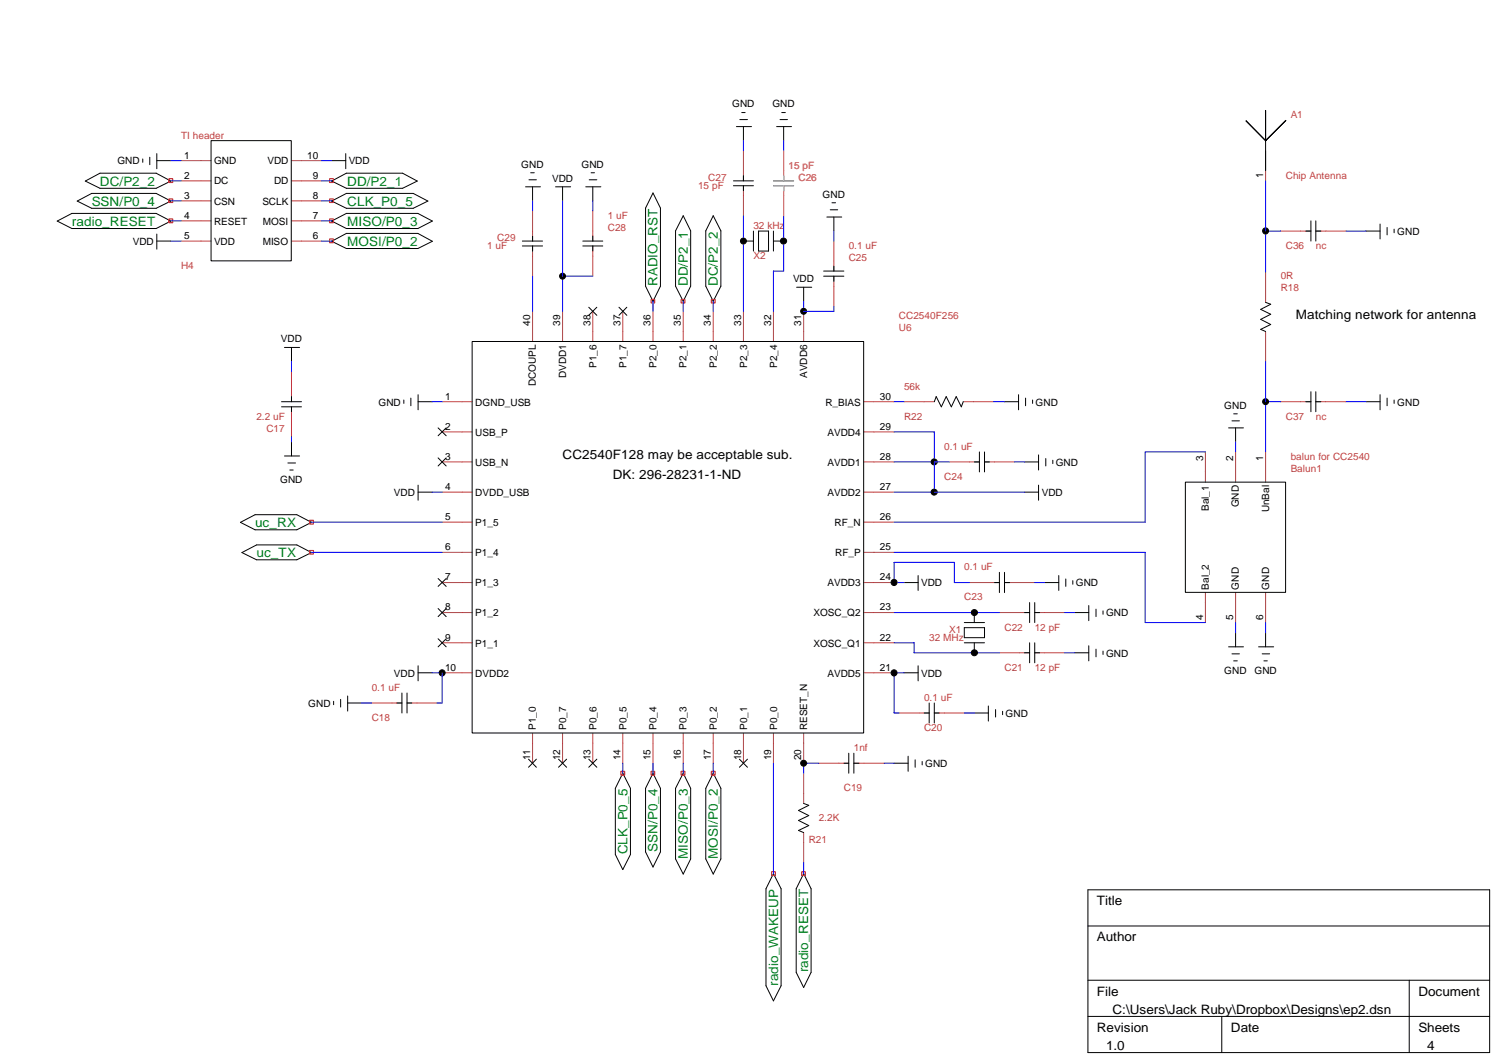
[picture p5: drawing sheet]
<svg xmlns="http://www.w3.org/2000/svg" width="297mm" height="210mm" viewBox="0 0 297 210" stroke-linecap="round" stroke-linejoin="round" font-family="sans-serif">
<g fill="none" stroke="#c04040" stroke-width=".2">
<path d="M36 32h6M36 36h6M36 40h6M58 32h6M58 36h6M58 40h6M147.9 30v6M147.9 37v6M155.9 30v6M155.9 37v6M251.8 30v6M36 43.9h6"/>
<path d="M36 48h6M58 43.9h6M58 48h6M106 42v6M106 48.9v6M117.9 42v6M117.9 48.9v6M165.9 48v5.9M165.9 54.9v6.1M251.8 54.1v6.1M254.8 46h6M261.8 46h6"/>
<path d="M58 73.9v6M88 79.9h5.9M106 61.9v6M111.9 61.9v6M117.9 61.9v6M123.9 61.9v6M129.9 61.9v6M135.9 61.9v6M141.9 61.9v6M147.9 61.9v6M153.9 61.9v6M159.9 61.9v6"/>
<path d="M171.9 79.9h6M179.9 79.9h6M191.6 79.9h6.1M251.8 66v5.9M254.8 79.9h6M261.8 79.9h6M58 80.9v6M88 85.9h5.9M88 91.9h5.9M88 97.9h5.9M171.9 85.9h6M171.9 91.9h6"/>
<path d="M171.9 97.9h6M188.8 91.9h6.1M195.9 91.9h5.9M239.8 89.9v6M245.8 89.9v6M251.8 89.9v6M88 103.9h5.9M88 109.9h5.9M88 115.9h5.9M171.9 103.9h6M171.9 109.9h6M171.9 115.9h6"/>
<path d="M192.9 115.9h5.9M199.9 115.9h6M239.8 117.9v6M245.8 117.9v6M251.8 117.9v6M74 139.9h6M81 139.9h5.9M88 121.9h5.9M88 127.9h5.9M88 133.9h5.9M171.9 121.9h6M171.9 127.9h6"/>
<path d="M171.9 133.9h6M198.8 121.9h6M198.8 129.9h6M205.9 121.9h5.9M205.9 129.9h5.9M106 145.9v5.9M111.9 145.9v5.9M117.9 145.9v5.9M123.9 145.9v5.9M129.9 145.9v5.9M135.9 145.9v5.9M141.9 145.9v5.9"/>
<path d="M147.9 145.9v5.9M153.9 145.9v5.9M159.9 145.9v5.9M159.9 153.8v6.1M162.9 151.8h6M169.9 151.8h6M178.9 141.9h6M185.9 141.9h6M159.9 165.7v5.9"/>
</g>
<g fill="none" stroke="#000" stroke-width=".2">
<path d="M17 36l2.9-1.5h11.2l2.9 1.5-2.9 1.5h-11.2zM28.4 31.6v.7M29.8 31.3v1.5M31.2 30.6v3M31.2 32h2.8M42 28h16v23.9h-16zM66 36l2.9-1.5h11.2l2.9 1.5-2.9 1.5h-11.2zM66 32h2.8M68.8 30.6v3M104.6 37.2h2.9M105.2 35.8h1.5M105.6 34.4h.7"/>
<path d="M106 37.2v2.8M110.5 37.2h3M111.9 37.2v2.8M116.5 37.2h3M117.2 35.8h1.5M117.6 34.4h.7M117.9 37.2v2.8M129.9 38.4l1.5 3v15.5l-1.5 3-1.5-3v-15.5zM145.9 37h4M145.9 36h4M146.5 25.2h3M147.2 23.8h1.5"/>
<path d="M147.6 22.4h.6M147.9 25.2v2.8M147.9 35v1M147.9 37v1M153.9 37h4M153.9 36h4M154.5 25.2h3M155.2 23.8h1.5M155.5 22.4h.7M155.9 25.2v2.8M155.9 35v1M155.9 37v1"/>
<path d="M251.8 28l-4-4 4 4v-6v6l4-4-4 4v6M11.4 44l2.9-1.5h16.8l2.9 1.5-2.9 1.5h-16.8zM15.4 40l2.8-1.5h12.9l2.9 1.5-2.9 1.4h-12.9zM31.2 48h2.8M31.2 46.6v3M66 40l2.9-1.5h13.3l2.9 1.5-2.9 1.4h-13.3zM66 44l2.9-1.5h14.2l2.9 1.5-2.9 1.5h-14.2zM66 48l2.9-1.6h14.2l2.9 1.6-2.9 1.4h-14.2zM103.9 48.9h4M103.9 48h4M106 46.9v1.1M106 48.9v1.1"/>
<path d="M115.9 48.9h4M115.9 48h4M117.9 46.9v1.1M117.9 48.9v1.1M135.9 42.9l1.5 3v11l-1.5 3-1.5-3v-11zM141.9 42.9l1.5 3v11l-1.5 3-1.5-3v-11zM147.9 48h2M149.9 46v4M150.9 46h2v4h-2zM153.9 48h2M153.9 46v4M158.5 57.1h3"/>
<path d="M159.9 57.1v2.8M163.9 54.9h4M163.9 53.9h4M164.5 43.2h3M165.2 41.7h1.5M165.5 40.3h.7M165.9 43.2v2.8M165.9 53v.9M165.9 54.9v1.1M259.8 46h1M260.8 43.9v4.1M261.8 46h1"/>
<path d="M261.8 43.9v4.1M271.8 46h2.8M274.6 44.6v2.9M276 45.3v1.4M277.4 45.6v.7M56 79.9h4M56.6 69.1h3M58 69.1v2.8M58 78.9v1M80.3 79.6v.7M81.7 79.2v1.5M83.2 78.5v3"/>
<path d="M83.2 79.9h2.8M93.9 67.9h77.9v77.9h-77.9zM117.1 61.1l1.6 1.6M118.7 61.1l-1.6 1.6M123.1 61.1l1.6 1.6M124.7 61.1l-1.6 1.6M185.9 79.9l.4-1 1 2 1-2 1 2 .9-2 1.1 2 .3-1M199.9 79.9h2.7M202.6 78.5v3M204 79.2v1.5M205.4 79.6v.7M251.8 60.2l1 .3-2 1.1 2 .9-2 1 2 1.1-2 .9 1 .5"/>
<path d="M259.8 79.9h1M260.8 77.9v4M261.8 79.9h1M261.8 77.9v4M271.8 79.9h2.8M274.6 78.5v3M276 79.2v1.5M277.4 79.6v.7M56 80.9h4M56.6 90.7h3M57.3 92.1h1.5M57.7 93.5h.6"/>
<path d="M58 80.9v1M58 87.9v2.8M83.2 96.5v3M83.2 97.9h2.8M87.2 85.1l1.6 1.6M87.2 91.1l1.6 1.6M88.8 91.1l-1.6 1.6M88.8 85.1l-1.6 1.6M193.8 91.9h1.1M194.9 89.9v4M195.9 89.9v4M195.9 91.9h.9"/>
<path d="M203.8 97.9h2.8M203.8 91.9h2.8M206.6 90.5v3M206.6 96.5v3M208.1 91.2v1.5M209.5 91.6v.6M235.8 95.9h20v22h-20zM244.4 85.1h3M245.1 83.7h1.5M245.4 82.3h.8M245.8 85.1v2.8M47.8 103.9l3-1.5h8.3l2.9 1.5-2.9 1.5h-8.3z"/>
<path d="M48.1 109.9l3-1.5h8l2.9 1.5-2.9 1.5h-8zM87.2 115.1l1.6 1.6M88.8 115.1l-1.6 1.6M179.9 115.9h2.8M182.7 114.5v3M197.9 115.9h.9M198.8 113.9v4M199.9 115.9h1M199.9 113.9v4M204.8 119.9v4M205.9 119.9v4M207.9 115.9h2.7"/>
<path d="M210.6 114.5v3M212 115.2v1.5M213.4 115.5v.7M66.4 139.5v.7M67.8 139.1v1.6M69.2 139.9h2.8M69.2 138.5v3M78.9 139.9h1.1M80 137.9v4M81 137.9v4M81 139.9h1M83.2 132.5v3"/>
<path d="M83.2 133.9h2.8M87.2 121.1l1.6 1.6M87.2 127.1l1.6 1.6M88.8 121.1l-1.6 1.6M88.8 127.1l-1.6 1.6M179.9 133.9h2.8M182.7 132.5v3M184.9 139.9v3.9M185.9 139.9v3.9M191.9 127.9h4M191.9 124.9h4v2h-4zM191.9 123.9h4"/>
<path d="M193.8 121.9v2M193.8 127.9v2M203.8 121.9h1M203.8 129.9h1M204.8 127.9v4M205.9 127.9v4M205.9 121.9h.9M205.9 129.9h.9M213.8 121.9h2.8M213.8 129.9h2.8M216.6 120.5v3M216.6 128.5v3"/>
<path d="M218.1 121.2v1.5M218.1 129.2v1.5M219.5 121.5v.7M219.5 129.5v.7M244.4 128.7h3M245.1 130.1h1.5M245.4 131.5h.8M245.8 125.9v2.8M250.4 128.7h3M251.1 130.1h1.5M251.5 131.5h.6M251.8 125.9v2.8"/>
<path d="M105.2 151l1.5 1.7M106.7 151l-1.5 1.7M111.1 151l1.6 1.7M112.7 151l-1.6 1.7M117.1 151l1.6 1.7M118.7 151l-1.6 1.7M123.9 153.8l1.5 3v13.2l-1.5 3-1.5-3v-13.2zM129.9 153.8l1.5 3v12.7l-1.5 3-1.5-3v-12.7zM135.9 153.8l1.5 3v14.1l-1.5 3-1.5-3v-14.1zM141.9 153.8l1.5 3v14.1l-1.5 3-1.5-3v-14.1zM147.1 151l1.6 1.7M148.7 151l-1.6 1.7"/>
<path d="M159.9 159.9l1 .3-2 1 2 1.1-2 .9 2 1.1-2 .9 1 .5M167.9 151.8h1M168.9 149.9v3.9M169.9 149.9v3.9M169.9 151.8h1M177.9 151.8h2.8M180.7 150.5v3M182.1 151.2v1.5M183.5 151.5v.7M183.9 141.9h1M185.9 141.9h1M193.8 141.9h2.8"/>
<path d="M196.6 140.5v3M198.1 141.2v1.5M199.5 141.5v.7M153.9 173.8l1.5 3v19.3l-1.5 3-1.5-3v-19.3zM159.9 173.8l1.5 3v16.7l-1.5 3-1.5-3v-16.7zM216.4 177h80v32.4h-80zM216.4 184.2h80M216.4 195h80M280.4 195v14.4M216.4 202.2h80M243.1 202.2v7.2"/>
<circle cx="111.9" cy="54.9" r=".59"/>
<circle cx="147.9" cy="48" r=".59"/>
<circle cx="155.9" cy="48" r=".61"/>
<circle cx="251.8" cy="45.9" r=".6"/>
<circle cx="159.9" cy="61.9" r=".59"/>
<circle cx="251.8" cy="79.9" r=".59"/>
<circle cx="185.9" cy="91.9" r=".61"/>
<circle cx="185.9" cy="97.9" r=".61"/>
<circle cx="177.9" cy="115.9" r=".6"/>
<circle cx="88" cy="133.9" r=".6"/>
<circle cx="177.9" cy="133.9" r=".6"/>
<circle cx="193.9" cy="129.9" r=".61"/>
<circle cx="193.9" cy="121.9" r=".61"/>
<circle cx="159.9" cy="151.8" r=".59"/>
</g>
<g fill="none" stroke="#00f" stroke-width=".2">
<path d="M34 32h2M34 36h2M34 40h2M64 32h2M64 36h2M64 40h2M106 40v2M111.9 40v21.9M117.9 40v2M147.9 28v2M155.9 28v2M251.8 36v18.1"/>
<path d="M34 43.9h2M34 48h2M64 43.9h2M64 48h2M106 54.9v7M111.9 54.9h6M129.9 59.9v2M135.9 59.9v2M141.9 59.9v2M147.9 43v18.9M155.9 43v10.9h-2v8M159.9 59.9v2h6v-.9"/>
<path d="M165.9 46v2M251.8 46h3M267.8 46h4M58 71.9v2M86 79.9h2M177.9 79.9h2M197.7 79.9h2.2M251.8 71.9v18M251.8 79.9h3M267.8 79.9h4M58 86.9v1M86 97.9h2"/>
<path d="M177.9 97.9h25.9M177.9 91.9h10.9M177.9 85.9h8v12M201.8 91.9h2M239.8 89.9h-12v14h-49.9M245.8 87.9v2M62 103.9h26M62 109.9h26M177.9 109.9h49.9v14h12M179.9 115.9h-2v-4h12v4h3M205.9 115.9h2M72 139.9h2"/>
<path d="M86 133.9h2v6h-1.1M177.9 121.9h20.9M177.9 127.9h4v2h16.9M179.9 133.9h-2v8h1M211.8 121.9h2M211.8 129.9h2M245.8 123.9v2M251.8 123.9v2M123.9 151.8v2M129.9 151.8v2M135.9 151.8v2M141.9 151.8v2"/>
<path d="M153.9 151.8v22M162.9 151.8h-3v2M175.9 151.8h2M191.9 141.9h1.9M159.9 171.6v2.2"/>
</g>
<g fill="#000">
<circle cx="111.9" cy="54.9" r=".59"/>
<circle cx="147.9" cy="48" r=".59"/>
<circle cx="155.9" cy="48" r=".61"/>
<circle cx="251.8" cy="45.9" r=".6"/>
<circle cx="159.9" cy="61.9" r=".59"/>
<circle cx="251.8" cy="79.9" r=".59"/>
<circle cx="185.9" cy="91.9" r=".61"/>
<circle cx="185.9" cy="97.9" r=".61"/>
<circle cx="177.9" cy="115.9" r=".6"/>
<circle cx="88" cy="133.9" r=".6"/>
<circle cx="177.9" cy="133.9" r=".6"/>
<circle cx="193.9" cy="129.9" r=".61"/>
<circle cx="193.9" cy="121.9" r=".61"/>
<circle cx="159.9" cy="151.8" r=".59"/>
</g>
<g fill="none" stroke="#f00" stroke-width=".2">
<path d="M33.6 35.6h.8v.7h-.8zM33.6 39.6h.8v.7h-.8zM65.6 39.6h.7v.7h-.7zM65.6 35.6h.7v.7h-.7zM33.6 43.6h.8v.7h-.8zM65.6 47.5h.7v.8h-.7zM65.6 43.6h.7v.7h-.7zM129.5 59.6h.8v.7h-.8zM135.5 59.6h.8v.7h-.8zM141.5 59.6h.8v.7h-.8zM61.6 103.5h.8v.8h-.8zM61.6 109.5h.8v.7h-.8z"/>
<path d="M123.5 153.5h.8v.7h-.8zM129.5 153.5h.8v.7h-.8zM135.5 153.5h.8v.7h-.8zM141.5 153.5h.8v.7h-.8zM153.5 173.4h.8v.8h-.8zM159.5 173.4h.7v.8h-.7z"/>
</g>
<path d="M155.9 30v6M155.9 37v6" fill="none" stroke="#c08080" stroke-width=".2"/>
<path d="M153.9 37h4M153.9 36h4M155.9 35v1M155.9 37v1" fill="none" stroke="#c0c0c0" stroke-width=".2"/>
<g font-size="2.6" fill="#008020">
<text x="18.2" y="40.9">SSN/P0_4</text>
<text x="19.9" y="36.9">DC/P2_2</text>
<text x="69.1" y="40.9">CLK_P0_5</text>
<text x="69.1" y="36.9">DD/P2_1</text>
<text x="14.3" y="44.9">radio_RESET</text>
<text x="69.1" y="44.9">MISO/P0_3</text>
<text x="69.1" y="48.9">MOSI/P0_2</text>
<text x="130.8" y="56.9" transform="rotate(-90 130.8 56.9)">RADIO_RST</text>
<text x="136.8" y="56.9" transform="rotate(-90 136.8 56.9)">DD/P2_1</text>
<text x="142.8" y="56.9" transform="rotate(-90 142.8 56.9)">DC/P2_2</text>
<text x="50.8" y="104.9">uc_RX</text>
<text x="51.1" y="110.8">uc_TX</text>
<text x="124.8" y="170" transform="rotate(-90 124.8 170)">CLK_P0_5</text>
<text x="130.8" y="169.5" transform="rotate(-90 130.8 169.5)">SSN/P0_4</text>
<text x="136.8" y="170.9" transform="rotate(-90 136.8 170.9)">MISO/P0_3</text>
<text x="142.8" y="170.9" transform="rotate(-90 142.8 170.9)">MOSI/P0_2</text>
<text x="154.8" y="196.1" transform="rotate(-90 154.8 196.1)">radio_WAKEUP</text>
<text x="160.8" y="193.5" transform="rotate(-90 160.8 193.5)">radio_RESET</text>
</g>
<g font-size="2.6">
<text x="257.8" y="63.4">Matching network for antenna</text>
<text x="111.9" y="91.4">CC2540F128 may be acceptable sub.</text>
<text x="121.9" y="95.4">DK: 296-28231-1-ND</text>
<text x="218.2" y="180.1">Title</text>
<text x="218.2" y="187.3">Author</text>
<text x="218.2" y="198.1">File</text>
<text x="221.3" y="201.7">C:\Users\Jack Ruby\Dropbox\Designs\ep2.dsn</text>
<text x="282.2" y="198.1">Document</text>
<text x="218.2" y="205.3">Revision</text>
<text x="220" y="208.9">1.0</text>
<text x="244.9" y="205.3">Date</text>
<text x="282.2" y="205.3">Sheets</text>
<text x="284" y="208.9">4</text>
</g>
<g font-size="2">
<text x="145.7" y="21.3">GND</text>
<text x="153.7" y="21.3">GND</text>
<text x="23.4" y="32.7">GND</text>
<text x="36.6" y="31.5">1</text>
<text x="36.6" y="35.6">2</text>
<text x="42.6" y="32.7">GND</text>
<text x="53.2" y="32.7">VDD</text>
<text x="61.1" y="31.5">10</text>
<text x="62.3" y="35.6">9</text>
<text x="69.4" y="32.7">VDD</text>
<text x="103.7" y="33.4">GND</text>
<text x="115.7" y="33.4">GND</text>
<text x="251.3" y="35.3" transform="rotate(-90 251.3 35.3)">1</text>
<text x="36.6" y="39.5">3</text>
<text x="42.6" y="36.7">DC</text>
<text x="42.6" y="40.7">CSN</text>
<text x="52.2" y="40.7">SCLK</text>
<text x="54.5" y="36.7">DD</text>
<text x="62.3" y="39.5">8</text>
<text x="109.9" y="36.2">VDD</text>
<text x="163.7" y="39.3">GND</text>
<text x="36.6" y="43.5">4</text>
<text x="36.6" y="47.5">5</text>
<text x="42.6" y="44.7">RESET</text>
<text x="52.3" y="44.7">MOSI</text>
<text x="62.3" y="47.5">6</text>
<text x="62.3" y="43.5">7</text>
<text x="278" y="46.7">GND</text>
<text x="26.4" y="48.7">VDD</text>
<text x="42.6" y="48.7">VDD</text>
<text x="52.3" y="48.7">MISO</text>
<text x="157.8" y="56.1">VDD</text>
<text x="105.5" y="64.8" transform="rotate(-90 105.5 64.8)">40</text>
<text x="111.5" y="64.8" transform="rotate(-90 111.5 64.8)">39</text>
<text x="117.5" y="64.8" transform="rotate(-90 117.5 64.8)">38</text>
<text x="123.4" y="64.8" transform="rotate(-90 123.4 64.8)">37</text>
<text x="129.5" y="64.8" transform="rotate(-90 129.5 64.8)">36</text>
<text x="135.5" y="64.8" transform="rotate(-90 135.5 64.8)">35</text>
<text x="141.4" y="64.8" transform="rotate(-90 141.4 64.8)">34</text>
<text x="147.4" y="64.8" transform="rotate(-90 147.4 64.8)">33</text>
<text x="153.4" y="64.8" transform="rotate(-90 153.4 64.8)">32</text>
<text x="159.4" y="64.8" transform="rotate(-90 159.4 64.8)">31</text>
<text x="55.9" y="68.1">VDD</text>
<text x="106.6" y="76.8" transform="rotate(-90 106.6 76.8)">DCOUPL</text>
<text x="112.6" y="75.3" transform="rotate(-90 112.6 75.3)">DVDD1</text>
<text x="118.7" y="73.2" transform="rotate(-90 118.7 73.2)">P1_6</text>
<text x="124.6" y="73.2" transform="rotate(-90 124.6 73.2)">P1_7</text>
<text x="130.6" y="73.2" transform="rotate(-90 130.6 73.2)">P2_0</text>
<text x="136.6" y="73.2" transform="rotate(-90 136.6 73.2)">P2_1</text>
<text x="142.6" y="73.2" transform="rotate(-90 142.6 73.2)">P2_2</text>
<text x="148.6" y="73.2" transform="rotate(-90 148.6 73.2)">P2_3</text>
<text x="154.6" y="73.2" transform="rotate(-90 154.6 73.2)">P2_4</text>
<text x="160.6" y="75.2" transform="rotate(-90 160.6 75.2)">AVDD6</text>
<text x="75.3" y="80.7">GND</text>
<text x="88.6" y="79.5">1</text>
<text x="94.6" y="80.7">DGND_USB</text>
<text x="164.2" y="80.7">R_BIAS</text>
<text x="175" y="79.5">30</text>
<text x="206" y="80.7">GND</text>
<text x="243.6" y="81.3">GND</text>
<text x="278" y="80.7">GND</text>
<text x="88.6" y="85.5">2</text>
<text x="94.6" y="86.7">USB_P</text>
<text x="164.6" y="86.7">AVDD4</text>
<text x="175" y="85.5">29</text>
<text x="88.6" y="91.5">3</text>
<text x="94.6" y="92.7">USB_N</text>
<text x="164.6" y="92.7">AVDD1</text>
<text x="175" y="91.5">28</text>
<text x="210.1" y="92.7">GND</text>
<text x="239.3" y="91.7" transform="rotate(-90 239.3 91.7)">3</text>
<text x="245.4" y="91.7" transform="rotate(-90 245.4 91.7)">2</text>
<text x="251.3" y="91.7" transform="rotate(-90 251.3 91.7)">1</text>
<text x="55.7" y="96.1">GND</text>
<text x="78.4" y="98.7">VDD</text>
<text x="88.6" y="97.5">4</text>
<text x="94.6" y="98.7">DVDD_USB</text>
<text x="164.6" y="98.7">AVDD2</text>
<text x="175" y="97.5">27</text>
<text x="207.3" y="98.7">VDD</text>
<text x="240.5" y="101.6" transform="rotate(-90 240.5 101.6)">Bal_1</text>
<text x="246.5" y="101" transform="rotate(-90 246.5 101)">GND</text>
<text x="252.5" y="101.9" transform="rotate(-90 252.5 101.9)">UnBal</text>
<text x="88.6" y="103.5">5</text>
<text x="94.6" y="104.6">P1_5</text>
<text x="166" y="104.6">RF_N</text>
<text x="175" y="103.5">26</text>
<text x="88.6" y="109.5">6</text>
<text x="94.6" y="110.7">P1_4</text>
<text x="166.2" y="110.7">RF_P</text>
<text x="175" y="109.5">25</text>
<text x="88.6" y="115.5">7</text>
<text x="94.6" y="116.6">P1_3</text>
<text x="164.6" y="116.6">AVDD3</text>
<text x="175" y="115.5">24</text>
<text x="183.3" y="116.6">VDD</text>
<text x="214" y="116.6">GND</text>
<text x="240.5" y="117.3" transform="rotate(-90 240.5 117.3)">Bal_2</text>
<text x="246.5" y="117.3" transform="rotate(-90 246.5 117.3)">GND</text>
<text x="252.5" y="117.3" transform="rotate(-90 252.5 117.3)">GND</text>
<text x="88.6" y="121.5">8</text>
<text x="94.6" y="122.6">P1_2</text>
<text x="161.8" y="122.6">XOSC_Q2</text>
<text x="175" y="121.5">23</text>
<text x="220" y="122.6">GND</text>
<text x="239.3" y="123.3" transform="rotate(-90 239.3 123.3)">4</text>
<text x="245.4" y="123.3" transform="rotate(-90 245.4 123.3)">5</text>
<text x="251.3" y="123.3" transform="rotate(-90 251.3 123.3)">6</text>
<text x="88.6" y="127.5">9</text>
<text x="94.6" y="128.7">P1_1</text>
<text x="161.8" y="128.7">XOSC_Q1</text>
<text x="175" y="127.5">22</text>
<text x="220" y="130.6">GND</text>
<text x="78.4" y="134.6">VDD</text>
<text x="88.6" y="133.4">10</text>
<text x="94.6" y="134.6">DVDD2</text>
<text x="164.6" y="134.6">AVDD5</text>
<text x="175" y="133.4">21</text>
<text x="183.3" y="134.6">VDD</text>
<text x="243.6" y="134">GND</text>
<text x="249.6" y="134">GND</text>
<text x="61.3" y="140.6">GND</text>
<text x="200.1" y="142.6">GND</text>
<text x="106.6" y="145.2" transform="rotate(-90 106.6 145.2)">P1_0</text>
<text x="112.6" y="145.2" transform="rotate(-90 112.6 145.2)">P0_7</text>
<text x="118.7" y="145.2" transform="rotate(-90 118.7 145.2)">P0_6</text>
<text x="124.6" y="145.2" transform="rotate(-90 124.6 145.2)">P0_5</text>
<text x="130.6" y="145.2" transform="rotate(-90 130.6 145.2)">P0_4</text>
<text x="136.6" y="145.2" transform="rotate(-90 136.6 145.2)">P0_3</text>
<text x="142.6" y="145.2" transform="rotate(-90 142.6 145.2)">P0_2</text>
<text x="148.6" y="145.2" transform="rotate(-90 148.6 145.2)">P0_1</text>
<text x="154.6" y="145.2" transform="rotate(-90 154.6 145.2)">P0_0</text>
<text x="160.6" y="145.2" transform="rotate(-90 160.6 145.2)">RESET_N</text>
<text x="105.5" y="151.3" transform="rotate(-90 105.5 151.3)">11</text>
<text x="111.5" y="151.3" transform="rotate(-90 111.5 151.3)">12</text>
<text x="117.5" y="151.3" transform="rotate(-90 117.5 151.3)">13</text>
<text x="123.4" y="151.3" transform="rotate(-90 123.4 151.3)">14</text>
<text x="129.5" y="151.3" transform="rotate(-90 129.5 151.3)">15</text>
<text x="135.5" y="151.3" transform="rotate(-90 135.5 151.3)">16</text>
<text x="141.4" y="151.3" transform="rotate(-90 141.4 151.3)">17</text>
<text x="147.4" y="151.3" transform="rotate(-90 147.4 151.3)">18</text>
<text x="153.4" y="151.3" transform="rotate(-90 153.4 151.3)">19</text>
<text x="159.4" y="151.3" transform="rotate(-90 159.4 151.3)">20</text>
<text x="184.1" y="152.6">GND</text>
</g>
<g font-size="2" fill="#c04040">
<text x="256.8" y="23.5">A1</text>
<text x="36" y="27.6">TI header</text>
<text x="140.9" y="35.9">C27</text>
<text x="156.9" y="33.5">15 pF</text>
<text x="158.9" y="35.9">C26</text>
<text x="255.8" y="35.6">Chip Antenna</text>
<text x="138.9" y="37.5">15 pF</text>
<text x="98.9" y="47.9">C29</text>
<text x="120.9" y="45.9">C28</text>
<text x="120.9" y="43.5">1 uF</text>
<text x="149.9" y="45.6">32 kHz</text>
<text x="36" y="53.5">H4</text>
<text x="96.9" y="49.5">1 uF</text>
<text x="149.9" y="51.5">X2</text>
<text x="168.9" y="51.9">C25</text>
<text x="168.9" y="49.5">0.1 uF</text>
<text x="255.8" y="49.5">C36</text>
<text x="261.8" y="49.5">nc</text>
<text x="254.8" y="57.9">R18</text>
<text x="254.8" y="55.5">0R</text>
<text x="178.9" y="65.9">U6</text>
<text x="178.9" y="63.5">CC2540F256</text>
<text x="179.9" y="77.5">56k</text>
<text x="51" y="83.5">2.2 uF</text>
<text x="179.9" y="83.5">R22</text>
<text x="255.8" y="83.5">C37</text>
<text x="261.8" y="83.5">nc</text>
<text x="53" y="85.9">C17</text>
<text x="187.9" y="89.5">0.1 uF</text>
<text x="187.9" y="95.5">C24</text>
<text x="256.8" y="93.9">Balun1</text>
<text x="256.8" y="91.5">balun for CC2540</text>
<text x="191.9" y="113.5">0.1 uF</text>
<text x="191.9" y="119.5">C23</text>
<text x="188.8" y="125.9">X1</text>
<text x="199.9" y="125.5">C22</text>
<text x="205.9" y="125.5">12 pF</text>
<text x="184.9" y="127.5">32 MHz</text>
<text x="74" y="137.5">0.1 uF</text>
<text x="199.9" y="133.4">C21</text>
<text x="205.9" y="133.4">12 pF</text>
<text x="74" y="143.4">C18</text>
<text x="183.9" y="139.4">0.1 uF</text>
<text x="169.9" y="149.4">1nf</text>
<text x="183.9" y="145.5">C20</text>
<text x="167.9" y="157.4">C19</text>
<text x="160.9" y="167.8">R21</text>
<text x="162.9" y="163.4">2.2K</text>
</g>
</svg>
